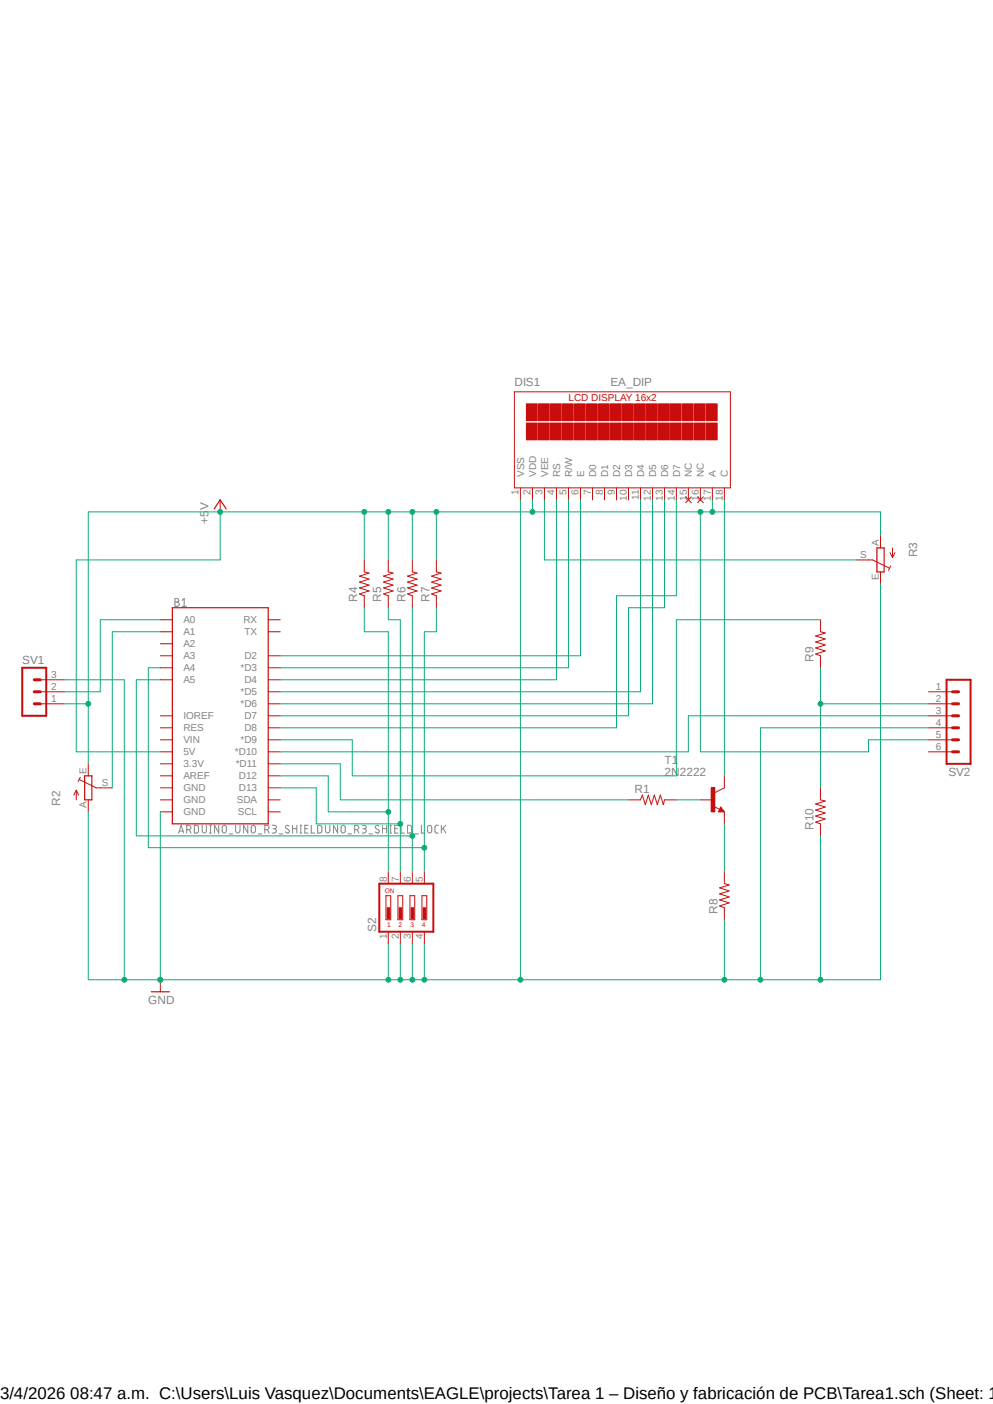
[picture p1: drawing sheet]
<svg xmlns="http://www.w3.org/2000/svg" width="210mm" height="297mm" viewBox="0 0 210 297" stroke-linecap="round" stroke-linejoin="round" font-family="sans-serif">
<path d="M4 79l201.9 134M205.9 79l-201.9 134" fill="none" stroke="#fff" stroke-width=".21"/>
<g fill="none" stroke="#808080" stroke-width=".21">
<path d="M37 126.6h.5a.37 .37 0 0 1 .3 .3 .37 .37 0 0 1-.2 .4h-.1a.47 .47 0 0 1 .4 .5 .47 .47 0 0 1-.4 .5h-.5zM37 127.3h.5M38.5 128.3h.9M38.5 127l.4-.4v1.7M37.8 176.2l.5-1.6 .6 1.6M37.9 175.8h.8M39.5 175.5h.4a.47 .47 0 0 0 .5-.5 .47 .47 0 0 0-.5-.4h-.4v1.6M40 175.5l.4 .7M41.1 174.6l.7 .1a1.26 1.26 0 0 1 .2 1.3l-.5 .2h-.4zM42.8 174.6v1.2a.45 .45 0 0 0 .3 .4 .45 .45 0 0 0 .5-.2v-1.4M44.3 174.6h.4M44.3 176.2h.4"/>
<path d="M44.5 174.6v1.6M46.3 174.6v1.6l-.9-1.6v1.6M47.2 174.7a.44 .44 0 0 1 .7 .3v.8a.45 .45 0 0 1-.4 .4 .45 .45 0 0 1-.5-.2 1.26 1.26 0 0 1 .2-1.3zM48.5 176.4h.7M49.8 174.6v1.2a.47 .47 0 0 0 .5 .4 .47 .47 0 0 0 .5-.4v-1.2M52.4 174.6v1.6l-.9-1.6v1.6M53.3 174.7a.44 .44 0 0 1 .7 .3v.8a.45 .45 0 0 1-.3 .4 .45 .45 0 0 1-.5-.2 1.26 1.26 0 0 1 .1-1.3zM54.6 176.4h.7M56 175.5h.4a.47 .47 0 0 0 .5-.5 .47 .47 0 0 0-.5-.4h-.4v1.6M56.6 175.5l.3 .7M57.6 174.6l.7 .1a.34 .34 0 0 1 0 .6h-.6M58 175.3a.47 .47 0 0 1 .5 .5 .47 .47 0 0 1-.5 .4h-.4"/>
<path d="M59.1 176.4h.7M61.1 174.8l-.2-.2a.37 .37 0 0 0-.5 .2 .37 .37 0 0 0 .1 .5l.5 .3a.37 .37 0 0 1 .2 .4 .37 .37 0 0 1-.3 .2l-.6-.2M61.9 175.3h.9M61.9 174.6v1.6M62.8 174.6v1.6M63.5 174.6h.3M63.5 176.2h.3M63.6 174.6v1.6M64.5 175.3h.5M65.2 174.6h-.7v1.6h.7M65.8 174.6v1.6h.7M67.2 174.6l.7 .1a1.26 1.26 0 0 1 .1 1.3l-.4 .2h-.4z"/>
<path d="M68.8 174.6v1.2a.47 .47 0 0 0 .5 .4 .47 .47 0 0 0 .5-.4v-1.2M71.4 174.6v1.6l-.9-1.6v1.6M72.2 174.8l.1-.1a.44 .44 0 0 1 .7 .3v.8a.45 .45 0 0 1-.3 .4 .45 .45 0 0 1-.5-.2zM73.6 176.4h.7M75 175.5h.5a.47 .47 0 0 0 .4-.5 .47 .47 0 0 0-.4-.4h-.5v1.6M75.6 175.5l.3 .7M76.6 174.6l.7 .1a.34 .34 0 0 1 0 .6h-.5M77 175.3a.47 .47 0 0 1 .5 .5 .47 .47 0 0 1-.5 .4h-.4M78.1 176.4h.7M80.1 174.8l-.2-.2a.37 .37 0 0 0-.5 .2 .37 .37 0 0 0 .1 .5l.6 .3a.37 .37 0 0 1 .1 .4 .37 .37 0 0 1-.3 .2l-.6-.2M80.9 175.3h.9M80.9 174.6v1.6"/>
<path d="M81.8 174.6v1.6M82.5 174.6h.3M82.5 176.2h.3M82.6 174.6v1.6M83.5 175.3h.5M84.2 174.6h-.7v1.6h.7M84.8 174.6v1.6h.8M86.2 174.6l.7 .1a1.26 1.26 0 0 1 .1 1.3l-.3 .2h-.5zM87.8 176.4h.7M89.1 174.6v1.6h.7M90.6 174.7a.44 .44 0 0 1 .7 .3v.8a.45 .45 0 0 1-.3 .4 .45 .45 0 0 1-.5-.2 1.26 1.26 0 0 1 .1-1.3zM92.7 174.6l-.5 .1-.2 .3v1l.2 .2h.5"/>
<path d="M93.3 174.6v1.6M93.7 175.2l.6 1M94.3 174.6l-1 1"/>
</g>
<path d="M36.4 128.6h20.3v45.7h-20.3z" fill="none" stroke="#c90d0c" stroke-width=".25"/>
<g fill="none" stroke="#c90d0c" stroke-width=".21">
<path d="M33.9 131.1h2.5M33.9 133.6h2.5M33.9 138.7h2.5M33.9 136.2h2.5M56.7 131.1h2.6M56.7 133.6h2.6M56.7 138.7h2.6M33.9 141.3h2.5M33.9 143.8h2.5M33.9 151.4h2.5M33.9 154h2.5M33.9 156.5h2.5"/>
<path d="M33.9 159h2.5M56.7 141.3h2.6M56.7 143.8h2.6M56.7 146.3h2.6M56.7 148.9h2.6M56.7 151.4h2.6M56.7 154h2.6M56.7 156.5h2.6M56.7 159h2.6M33.9 161.6h2.5M33.9 164.1h2.5M33.9 166.7h2.5"/>
<path d="M33.9 169.2h2.5M33.9 171.7h2.5M56.7 161.6h2.6M56.7 164.1h2.6M56.7 166.7h2.6M56.7 169.2h2.6M56.7 171.7h2.6M81.6 189.5h1v5.1h-1zM84.2 189.5h1v5.1h-1zM86.7 189.5h1v5.1h-1zM89.2 189.5h1.1v5.1h-1.1z"/>
</g>
<path d="M80.2 186.9h11.5v10.2h-11.5z" fill="none" stroke="#c90d0c" stroke-width=".42"/>
<path d="M81.9 192h.5v2.3h-.5z" fill-rule="evenodd" fill="#c90d0c"/>
<path d="M81.9 192h.5v2.3h-.5z" fill="none" stroke="#c90d0c" stroke-width=".21"/>
<path d="M84.4 192h.5v2.3h-.5z" fill-rule="evenodd" fill="#c90d0c"/>
<path d="M84.4 192h.5v2.3h-.5z" fill="none" stroke="#c90d0c" stroke-width=".21"/>
<path d="M87 192h.5v2.3h-.5z" fill-rule="evenodd" fill="#c90d0c"/>
<path d="M87 192h.5v2.3h-.5z" fill="none" stroke="#c90d0c" stroke-width=".21"/>
<path d="M89.5 192h.5v2.3h-.5z" fill-rule="evenodd" fill="#c90d0c"/>
<g fill="none" stroke="#c90d0c" stroke-width=".21">
<path d="M108.8 82.9h45.7v20.3h-45.7zM8.5 148.9h5.1M8.5 146.3h5.1M8.5 143.8h5.1M196.4 148.9h5.1M196.4 146.3h5.1M196.4 151.4h5.1M196.4 154h5.1M196.4 156.5h5.1M196.4 159h5.1M82.1 184.4v2.5M82.1 197.1v2.5"/>
<path d="M84.7 184.4v2.5M84.7 197.1v2.5M87.2 184.4v2.5M87.2 197.1v2.5M89.5 192h.5v2.3h-.5zM89.7 184.4v2.5M89.7 197.1v2.5"/>
</g>
<path d="M4.7 141.3h5.1v10.1h-5.1zM200.2 143.8h5.1v17.8h-5.1z" fill="none" stroke="#c90d0c" stroke-width=".42"/>
<path d="M7.2 143.8h1.3M7.2 146.3h1.3M7.2 148.9h1.3M201.5 146.3h1.2M201.5 148.9h1.2M201.5 151.4h1.2M201.5 156.5h1.2M201.5 154h1.2M201.5 159h1.2" fill="none" stroke="#c90d0c" stroke-width=".64"/>
<path d="M111.3 85.4h2.3v3.6h-2.3z" fill-rule="evenodd" fill="#c90d0c"/>
<path d="M111.3 85.4h2.3v3.6h-2.3z" fill="none" stroke="#c90d0c" stroke-width=".21"/>
<path d="M111.3 89.5h2.3v3.5h-2.3z" fill-rule="evenodd" fill="#c90d0c"/>
<path d="M111.3 89.5h2.3v3.5h-2.3z" fill="none" stroke="#c90d0c" stroke-width=".21"/>
<path d="M113.9 85.4h2.3v3.6h-2.3z" fill-rule="evenodd" fill="#c90d0c"/>
<path d="M113.9 85.4h2.3v3.6h-2.3z" fill="none" stroke="#c90d0c" stroke-width=".21"/>
<path d="M113.9 89.5h2.3v3.5h-2.3z" fill-rule="evenodd" fill="#c90d0c"/>
<path d="M113.9 89.5h2.3v3.5h-2.3z" fill="none" stroke="#c90d0c" stroke-width=".21"/>
<path d="M116.4 85.4h2.3v3.6h-2.3z" fill-rule="evenodd" fill="#c90d0c"/>
<path d="M116.4 85.4h2.3v3.6h-2.3z" fill="none" stroke="#c90d0c" stroke-width=".21"/>
<path d="M116.4 89.5h2.3v3.5h-2.3z" fill-rule="evenodd" fill="#c90d0c"/>
<path d="M116.4 89.5h2.3v3.5h-2.3z" fill="none" stroke="#c90d0c" stroke-width=".21"/>
<path d="M119 85.4h2.2v3.6h-2.2z" fill-rule="evenodd" fill="#c90d0c"/>
<path d="M119 85.4h2.2v3.6h-2.2z" fill="none" stroke="#c90d0c" stroke-width=".21"/>
<path d="M119 89.5h2.2v3.5h-2.2z" fill-rule="evenodd" fill="#c90d0c"/>
<path d="M119 89.5h2.2v3.5h-2.2z" fill="none" stroke="#c90d0c" stroke-width=".21"/>
<path d="M121.5 85.4h2.3v3.6h-2.3z" fill-rule="evenodd" fill="#c90d0c"/>
<path d="M121.5 85.4h2.3v3.6h-2.3z" fill="none" stroke="#c90d0c" stroke-width=".21"/>
<path d="M121.5 89.5h2.3v3.5h-2.3z" fill-rule="evenodd" fill="#c90d0c"/>
<path d="M121.5 89.5h2.3v3.5h-2.3z" fill="none" stroke="#c90d0c" stroke-width=".21"/>
<path d="M124 85.4h2.3v3.6h-2.3z" fill-rule="evenodd" fill="#c90d0c"/>
<path d="M124 85.4h2.3v3.6h-2.3z" fill="none" stroke="#c90d0c" stroke-width=".21"/>
<path d="M124 89.5h2.3v3.5h-2.3z" fill-rule="evenodd" fill="#c90d0c"/>
<path d="M124 89.5h2.3v3.5h-2.3z" fill="none" stroke="#c90d0c" stroke-width=".21"/>
<path d="M126.6 85.4h2.3v3.6h-2.3z" fill-rule="evenodd" fill="#c90d0c"/>
<path d="M126.6 85.4h2.3v3.6h-2.3z" fill="none" stroke="#c90d0c" stroke-width=".21"/>
<path d="M126.6 89.5h2.3v3.5h-2.3z" fill-rule="evenodd" fill="#c90d0c"/>
<path d="M126.6 89.5h2.3v3.5h-2.3z" fill="none" stroke="#c90d0c" stroke-width=".21"/>
<path d="M129.1 85.4h2.3v3.6h-2.3z" fill-rule="evenodd" fill="#c90d0c"/>
<path d="M129.1 85.4h2.3v3.6h-2.3z" fill="none" stroke="#c90d0c" stroke-width=".21"/>
<path d="M129.1 89.5h2.3v3.5h-2.3z" fill-rule="evenodd" fill="#c90d0c"/>
<path d="M129.1 89.5h2.3v3.5h-2.3z" fill="none" stroke="#c90d0c" stroke-width=".21"/>
<path d="M131.7 85.4h2.2v3.6h-2.2z" fill-rule="evenodd" fill="#c90d0c"/>
<path d="M131.7 85.4h2.2v3.6h-2.2z" fill="none" stroke="#c90d0c" stroke-width=".21"/>
<path d="M131.7 89.5h2.2v3.5h-2.2z" fill-rule="evenodd" fill="#c90d0c"/>
<path d="M131.7 89.5h2.2v3.5h-2.2z" fill="none" stroke="#c90d0c" stroke-width=".21"/>
<path d="M134.2 85.4h2.3v3.6h-2.3z" fill-rule="evenodd" fill="#c90d0c"/>
<path d="M134.2 85.4h2.3v3.6h-2.3z" fill="none" stroke="#c90d0c" stroke-width=".21"/>
<path d="M134.2 89.5h2.3v3.5h-2.3z" fill-rule="evenodd" fill="#c90d0c"/>
<path d="M134.2 89.5h2.3v3.5h-2.3z" fill="none" stroke="#c90d0c" stroke-width=".21"/>
<path d="M136.7 85.4h2.3v3.6h-2.3z" fill-rule="evenodd" fill="#c90d0c"/>
<path d="M136.7 85.4h2.3v3.6h-2.3z" fill="none" stroke="#c90d0c" stroke-width=".21"/>
<path d="M136.7 89.5h2.3v3.5h-2.3z" fill-rule="evenodd" fill="#c90d0c"/>
<path d="M136.7 89.5h2.3v3.5h-2.3z" fill="none" stroke="#c90d0c" stroke-width=".21"/>
<path d="M139.3 85.4h2.3v3.6h-2.3z" fill-rule="evenodd" fill="#c90d0c"/>
<path d="M139.3 85.4h2.3v3.6h-2.3z" fill="none" stroke="#c90d0c" stroke-width=".21"/>
<path d="M139.3 89.5h2.3v3.5h-2.3z" fill-rule="evenodd" fill="#c90d0c"/>
<path d="M139.3 89.5h2.3v3.5h-2.3z" fill="none" stroke="#c90d0c" stroke-width=".21"/>
<path d="M141.8 85.4h2.3v3.6h-2.3z" fill-rule="evenodd" fill="#c90d0c"/>
<path d="M141.8 85.4h2.3v3.6h-2.3z" fill="none" stroke="#c90d0c" stroke-width=".21"/>
<path d="M141.8 89.5h2.3v3.5h-2.3z" fill-rule="evenodd" fill="#c90d0c"/>
<path d="M141.8 89.5h2.3v3.5h-2.3z" fill="none" stroke="#c90d0c" stroke-width=".21"/>
<path d="M144.3 85.4h2.3v3.6h-2.3z" fill-rule="evenodd" fill="#c90d0c"/>
<path d="M144.3 85.4h2.3v3.6h-2.3z" fill="none" stroke="#c90d0c" stroke-width=".21"/>
<path d="M144.3 89.5h2.3v3.5h-2.3z" fill-rule="evenodd" fill="#c90d0c"/>
<path d="M144.3 89.5h2.3v3.5h-2.3z" fill="none" stroke="#c90d0c" stroke-width=".21"/>
<path d="M146.9 85.4h2.2v3.6h-2.2z" fill-rule="evenodd" fill="#c90d0c"/>
<path d="M146.9 85.4h2.2v3.6h-2.2z" fill="none" stroke="#c90d0c" stroke-width=".21"/>
<path d="M146.9 89.5h2.2v3.5h-2.2z" fill-rule="evenodd" fill="#c90d0c"/>
<path d="M146.9 89.5h2.2v3.5h-2.2z" fill="none" stroke="#c90d0c" stroke-width=".21"/>
<path d="M149.4 85.4h2.3v3.6h-2.3z" fill-rule="evenodd" fill="#c90d0c"/>
<path d="M149.4 85.4h2.3v3.6h-2.3z" fill="none" stroke="#c90d0c" stroke-width=".21"/>
<path d="M149.4 89.5h2.3v3.5h-2.3z" fill-rule="evenodd" fill="#c90d0c"/>
<g fill="none" stroke="#c90d0c" stroke-width=".21">
<path d="M149.4 89.5h2.3v3.5h-2.3zM110.1 103.2v2.5M112.6 103.2v2.5M115.1 103.2v2.5M117.7 103.2v2.5M120.2 103.2v2.5M122.8 103.2v2.5M125.3 103.2v2.5M127.8 103.2v2.5M130.4 103.2v2.5M132.9 103.2v2.5M135.5 103.2v2.5"/>
<path d="M138 103.2v2.5M140.5 103.2v2.5M143 103.2v2.5M145 105.1l1.2 1.2M145.6 103.2v2.5M146.2 105.1l-1.2 1.2M147.5 105.1l1.3 1.2M148.1 103.2v2.5M148.8 105.1l-1.3 1.2M150.7 103.2v2.5M153.2 103.2v2.5M132.9 169.2h2.6l.3-1 .7 2 .6-2 .7 2 .6-2 .6 2 .7-2 .6 2 .2-1h2.5"/>
<path d="M151 170.6l1.2 .6M152.4 170.7l.8 1h-1.3zM153.2 166.7l-2 1"/>
</g>
<path d="M152.4 171.2l.2 .3h-.4l.2-.5 .6 .6h-.8" fill="none" stroke="#c90d0c" stroke-width=".25"/>
<path d="M150.4 166.7h.8v5h-.8z" fill-rule="evenodd" fill="#c90d0c"/>
<g fill="none" stroke="#c90d0c" stroke-width=".21">
<path d="M46.6 105.7v2.6M77 118.4v2.6l1.1 .2-2.1 .7 2.1 .6-2.1 .6 2.1 .7-2.1 .6 2.1 .6-2.1 .6 1 .4v2.6M82.1 118.4v2.6l1 .2-2 .7 2 .6-2 .6 2 .7-2 .6 2 .6-2 .6 1 .4v2.6M87.2 118.4v2.6l1 .2-2 .7 2 .6-2 .6 2 .7-2 .6 2 .6-2 .6 1 .4v2.6M92.3 118.4v2.6l1 .2-2 .7 2 .6-2 .6 2 .7-2 .6 2 .6-2 .6 1 .4v2.6M181.1 118.4h3.5l3.5 1.8M186.2 113.4v2.5M188.3 116.9l.5 1M188.4 119.7l-.5 .9M188.8 115.9v2M189.3 116.9l-.5 1M173.5 131.1v2.5l1 .3-2 .6 2 .7-2 .6 2 .6-2 .7 2 .6-2 .6 1 .4v2.6"/>
<path d="M186.2 121v2.5M16.1 167.2v2M16.1 167.2l-.5 1M16.1 167.2l.5 1M16.8 164.9l3.5 1.8h3.4M17 164.4l-.5 1M18.7 161.6v2.5M18.7 169.2v2.5M148.1 169.2h2.6M150.4 166.7h.8v5h-.8zM153.2 164.1v2.6M153.2 171.7v2.6"/>
<path d="M173.5 166.7v2.5l1 .3-2 .6 2 .6-2 .7 2 .6-2 .6 2 .7-2 .6 1 .4v2.5M153.2 184.4v2.5l1 .3-2 .6 2 .7-2 .6 2 .6-2 .7 2 .6-2 .6 1 .4v2.6M33.9 207.3v2.5"/>
</g>
<path d="M45.3 107.7l1.3-2 1.2 2M185.5 115.9h1.5v5.1h-1.5zM17.9 164.1h1.5v5.1h-1.5zM32 209.8h3.8" fill="none" stroke="#c90d0c" stroke-width=".25"/>
<path d="M33.9 133.6h-10.2v33.1M33.9 131.1h-12.7v15.2h-7.6M13.6 143.8h12.7v63.5M18.7 171.7v35.6h15.2" fill="none" stroke="#0dab76" stroke-width=".21"/>
<circle cx="26.3" cy="207.3" r=".51" fill="#0dab76"/>
<g fill="none" stroke="#0dab76" stroke-width=".21">
<path d="M82.1 199.6v7.7h-48.2"/>
<circle cx="26.3" cy="207.3" r=".51"/>
</g>
<circle cx="33.9" cy="207.3" r=".51" fill="#0dab76"/>
<g fill="none" stroke="#0dab76" stroke-width=".21">
<path d="M84.7 199.6v7.7h-2.6"/>
<circle cx="33.9" cy="207.3" r=".51"/>
</g>
<circle cx="82.1" cy="207.3" r=".51" fill="#0dab76"/>
<g fill="none" stroke="#0dab76" stroke-width=".21">
<path d="M87.2 199.6v7.7h-2.5"/>
<circle cx="82.1" cy="207.3" r=".51"/>
</g>
<circle cx="84.7" cy="207.3" r=".51" fill="#0dab76"/>
<g fill="none" stroke="#0dab76" stroke-width=".21">
<path d="M89.7 199.6v7.7h-2.5"/>
<circle cx="84.7" cy="207.3" r=".51"/>
</g>
<circle cx="87.2" cy="207.3" r=".51" fill="#0dab76"/>
<g fill="none" stroke="#0dab76" stroke-width=".21">
<path d="M153.2 194.6v12.7h-63.5"/>
<circle cx="87.2" cy="207.3" r=".51"/>
</g>
<circle cx="89.7" cy="207.3" r=".51" fill="#0dab76"/>
<g fill="none" stroke="#0dab76" stroke-width=".21">
<path d="M173.5 176.8v30.5h-20.3"/>
<circle cx="89.7" cy="207.3" r=".51"/>
</g>
<circle cx="153.2" cy="207.3" r=".51" fill="#0dab76"/>
<g fill="none" stroke="#0dab76" stroke-width=".21">
<path d="M110.1 105.7v101.6"/>
<circle cx="153.2" cy="207.3" r=".51"/>
</g>
<circle cx="110.1" cy="207.3" r=".51" fill="#0dab76"/>
<g fill="none" stroke="#0dab76" stroke-width=".21">
<path d="M196.4 154h-35.6v53.3"/>
<circle cx="110.1" cy="207.3" r=".51"/>
</g>
<circle cx="160.8" cy="207.3" r=".51" fill="#0dab76"/>
<g fill="none" stroke="#0dab76" stroke-width=".21">
<path d="M173.5 207.3h12.7"/>
<circle cx="160.8" cy="207.3" r=".51"/>
</g>
<circle cx="173.5" cy="207.3" r=".51" fill="#0dab76"/>
<g fill="none" stroke="#0dab76" stroke-width=".21">
<path d="M186.2 123.5v83.8M33.9 171.7v35.6"/>
<circle cx="173.5" cy="207.3" r=".51"/>
</g>
<circle cx="33.9" cy="207.3" r=".51" fill="#0dab76"/>
<g fill="none" stroke="#0dab76" stroke-width=".21">
<path d="M46.6 108.3h-27.9v53.3M13.6 148.9h5.1"/>
<circle cx="33.9" cy="207.3" r=".51"/>
</g>
<circle cx="18.7" cy="148.9" r=".51" fill="#0dab76"/>
<g fill="none" stroke="#0dab76" stroke-width=".21">
<path d="M112.6 105.7v2.6h-66"/>
<circle cx="18.7" cy="148.9" r=".51"/>
</g>
<circle cx="46.6" cy="108.3" r=".51" fill="#0dab76"/>
<g fill="none" stroke="#0dab76" stroke-width=".21">
<path d="M150.7 105.7v2.6h-38.1"/>
<circle cx="46.6" cy="108.3" r=".51"/>
</g>
<circle cx="112.6" cy="108.3" r=".51" fill="#0dab76"/>
<g fill="none" stroke="#0dab76" stroke-width=".21">
<path d="M77 108.3v10.1"/>
<circle cx="112.6" cy="108.3" r=".51"/>
</g>
<circle cx="77" cy="108.3" r=".51" fill="#0dab76"/>
<g fill="none" stroke="#0dab76" stroke-width=".21">
<path d="M82.1 108.3v10.1"/>
<circle cx="77" cy="108.3" r=".51"/>
</g>
<circle cx="82.1" cy="108.3" r=".51" fill="#0dab76"/>
<g fill="none" stroke="#0dab76" stroke-width=".21">
<path d="M87.2 108.3v10.1"/>
<circle cx="82.1" cy="108.3" r=".51"/>
</g>
<circle cx="87.2" cy="108.3" r=".51" fill="#0dab76"/>
<g fill="none" stroke="#0dab76" stroke-width=".21">
<path d="M92.3 108.3v10.1"/>
<circle cx="87.2" cy="108.3" r=".51"/>
</g>
<circle cx="92.3" cy="108.3" r=".51" fill="#0dab76"/>
<g fill="none" stroke="#0dab76" stroke-width=".21">
<path d="M150.7 108.3h35.5"/>
<circle cx="92.3" cy="108.3" r=".51"/>
</g>
<circle cx="150.7" cy="108.3" r=".51" fill="#0dab76"/>
<g fill="none" stroke="#0dab76" stroke-width=".21">
<path d="M148.1 108.3v50.7h35.6v-2.5h12.7M186.2 108.3v5.1"/>
<circle cx="150.7" cy="108.3" r=".51"/>
</g>
<circle cx="148.1" cy="108.3" r=".51" fill="#0dab76"/>
<g fill="none" stroke="#0dab76" stroke-width=".21">
<path d="M46.6 108.3v10.1h-30.5v40.6h17.8M77 128.6v5h5.1v50.8M59.3 164.1h10.1v7.6h12.7"/>
<circle cx="148.1" cy="108.3" r=".51"/>
</g>
<circle cx="82.1" cy="171.7" r=".51" fill="#0dab76"/>
<g fill="none" stroke="#0dab76" stroke-width=".21">
<path d="M82.1 128.6v2.5h2.6v53.3M59.3 166.7h7.6v7.6h17.8"/>
<circle cx="82.1" cy="171.7" r=".51"/>
</g>
<circle cx="84.7" cy="174.3" r=".51" fill="#0dab76"/>
<g fill="none" stroke="#0dab76" stroke-width=".21">
<path d="M87.2 128.6v55.8M28.8 143.8v33h58.4"/>
<circle cx="84.7" cy="174.3" r=".51"/>
</g>
<circle cx="87.2" cy="176.8" r=".51" fill="#0dab76"/>
<g fill="none" stroke="#0dab76" stroke-width=".21">
<path d="M92.3 128.6v5h-2.6v50.8M28.8 143.8h5.1M31.4 179.3h58.3"/>
<circle cx="87.2" cy="176.8" r=".51"/>
</g>
<circle cx="89.7" cy="179.3" r=".51" fill="#0dab76"/>
<g fill="none" stroke="#0dab76" stroke-width=".21">
<path d="M153.2 105.7v58.4M33.9 141.3h-2.5v38M173.5 141.3v25.4M173.5 148.9h22.9M143 169.2h5.1M153.2 174.3v10.1"/>
<circle cx="89.7" cy="179.3" r=".51"/>
</g>
<circle cx="173.5" cy="148.9" r=".51" fill="#0dab76"/>
<g fill="none" stroke="#0dab76" stroke-width=".21">
<path d="M115.1 105.7v12.7h66M117.7 105.7v38.1h-58.4M120.2 105.7v35.6h-60.9M122.8 105.7v33h-63.5M135.5 105.7v40.6h-76.2M138 105.7v43.2h-78.7M140.5 105.7v22.9h-7.6v22.8h-73.6M143 105.7v20.3h-12.6v28h-71.1M173.5 131.1h-30.5v33h-68.5v-7.6h-15.2M196.4 151.4h-50.8v7.6h-86.3M59.3 161.6h12.7v7.6h60.9"/>
<circle cx="173.5" cy="148.9" r=".51"/>
</g>
<text font-size="3.6" x="0" y="296">3/4/2026 08:47 a.m. C:\Users\Luis Vasquez\Documents\EAGLE\projects\Tarea 1 – Diseño y fabricación de PCB\Tarea1.sch (Sheet: 1</text>
<g font-size="2.5" fill="#808080">
<text x="108.8" y="81.6">DIS1</text>
<text x="129.1" y="81.6">EA_DIP</text>
<text x="44.1" y="110.8" transform="rotate(-90 44.1 110.8)">+5V</text>
<text x="194" y="117.9" transform="rotate(-90 194 117.9)">R3</text>
<text x="75.6" y="127.3" transform="rotate(-90 75.6 127.3)">R4</text>
<text x="80.6" y="127.3" transform="rotate(-90 80.6 127.3)">R5</text>
<text x="85.7" y="127.3" transform="rotate(-90 85.7 127.3)">R6</text>
<text x="90.8" y="127.3" transform="rotate(-90 90.8 127.3)">R7</text>
<text x="4.7" y="140.5">SV1</text>
<text x="172" y="140" transform="rotate(-90 172 140)">R9</text>
<text x="140.5" y="161.6">T1</text>
<text x="134.2" y="167.7">R1</text>
<text x="140.5" y="164.1">2N2222</text>
<text x="200.6" y="164.1">SV2</text>
<text x="12.7" y="170.5" transform="rotate(-90 12.7 170.5)">R2</text>
<text x="172" y="175.6" transform="rotate(-90 172 175.6)">R10</text>
<text x="79.6" y="197.1" transform="rotate(-90 79.6 197.1)">S2</text>
<text x="151.7" y="193.3" transform="rotate(-90 151.7 193.3)">R8</text>
<text x="31.4" y="212.3">GND</text>
</g>
<text font-size="2.1" fill="#c90d0c" x="120.2" y="84.9">LCD DISPLAY 16x2</text>
<g font-size="2.1" fill="#808080">
<text x="110.8" y="100.9" transform="rotate(-90 110.8 100.9)">VSS</text>
<text x="113.4" y="100.9" transform="rotate(-90 113.4 100.9)">VDD</text>
<text x="115.9" y="100.9" transform="rotate(-90 115.9 100.9)">VEE</text>
<text x="118.4" y="100.9" transform="rotate(-90 118.4 100.9)">RS</text>
<text x="121" y="100.9" transform="rotate(-90 121 100.9)">R/W</text>
<text x="123.5" y="100.9" transform="rotate(-90 123.5 100.9)">E</text>
<text x="126.1" y="100.9" transform="rotate(-90 126.1 100.9)">D0</text>
<text x="128.6" y="100.9" transform="rotate(-90 128.6 100.9)">D1</text>
<text x="131.1" y="100.9" transform="rotate(-90 131.1 100.9)">D2</text>
<text x="133.7" y="100.9" transform="rotate(-90 133.7 100.9)">D3</text>
<text x="136.2" y="100.9" transform="rotate(-90 136.2 100.9)">D4</text>
<text x="138.8" y="100.9" transform="rotate(-90 138.8 100.9)">D5</text>
<text x="141.3" y="100.9" transform="rotate(-90 141.3 100.9)">D6</text>
<text x="143.8" y="100.9" transform="rotate(-90 143.8 100.9)">D7</text>
<text x="146.3" y="100.9" transform="rotate(-90 146.3 100.9)">NC</text>
<text x="148.9" y="100.9" transform="rotate(-90 148.9 100.9)">NC</text>
<text x="151.4" y="100.9" transform="rotate(-90 151.4 100.9)">A</text>
<text x="154" y="100.9" transform="rotate(-90 154 100.9)">C</text>
<text x="109.7" y="104.7" transform="rotate(-90 109.7 104.7)">1</text>
<text x="112.2" y="104.7" transform="rotate(-90 112.2 104.7)">2</text>
<text x="114.8" y="104.7" transform="rotate(-90 114.8 104.7)">3</text>
<text x="117.3" y="104.7" transform="rotate(-90 117.3 104.7)">4</text>
<text x="119.8" y="104.7" transform="rotate(-90 119.8 104.7)">5</text>
<text x="122.4" y="104.7" transform="rotate(-90 122.4 104.7)">6</text>
<text x="124.9" y="104.7" transform="rotate(-90 124.9 104.7)">7</text>
<text x="127.5" y="104.7" transform="rotate(-90 127.5 104.7)">8</text>
<text x="130" y="104.7" transform="rotate(-90 130 104.7)">9</text>
<text x="132.5" y="105.9" transform="rotate(-90 132.5 105.9)">10</text>
<text x="135.1" y="105.7" transform="rotate(-90 135.1 105.7)">11</text>
<text x="137.6" y="105.9" transform="rotate(-90 137.6 105.9)">12</text>
<text x="140.2" y="105.9" transform="rotate(-90 140.2 105.9)">13</text>
<text x="142.7" y="105.9" transform="rotate(-90 142.7 105.9)">14</text>
<text x="145.2" y="105.9" transform="rotate(-90 145.2 105.9)">15</text>
<text x="147.8" y="105.9" transform="rotate(-90 147.8 105.9)">16</text>
<text x="150.3" y="105.9" transform="rotate(-90 150.3 105.9)">17</text>
<text x="152.9" y="105.9" transform="rotate(-90 152.9 105.9)">18</text>
<text x="181.9" y="118.1">S</text>
<text x="185.9" y="115.5" transform="rotate(-90 185.9 115.5)">A</text>
<text x="185.9" y="122.7" transform="rotate(-90 185.9 122.7)">E</text>
<text x="38.8" y="131.9">A0</text>
<text x="51.5" y="131.9">RX</text>
<text x="38.8" y="134.4">A1</text>
<text x="38.8" y="136.9">A2</text>
<text x="51.7" y="134.4">TX</text>
<text x="10.8" y="143.5">3</text>
<text x="38.8" y="139.5">A3</text>
<text x="38.8" y="142">A4</text>
<text x="50.9" y="142">*D3</text>
<text x="51.7" y="139.5">D2</text>
<text x="10.8" y="148.5">1</text>
<text x="10.8" y="146">2</text>
<text x="38.8" y="144.6">A5</text>
<text x="50.9" y="147.1">*D5</text>
<text x="50.9" y="149.6">*D6</text>
<text x="51.7" y="144.6">D4</text>
<text x="198" y="146">1</text>
<text x="198" y="148.5">2</text>
<text x="38.8" y="154.7">RES</text>
<text x="38.8" y="152.2">IOREF</text>
<text x="51.7" y="152.2">D7</text>
<text x="51.7" y="154.7">D8</text>
<text x="198" y="151.1">3</text>
<text x="198" y="153.6">4</text>
<text x="38.8" y="157.3">VIN</text>
<text x="38.8" y="159.8">5V</text>
<text x="49.7" y="159.8">*D10</text>
<text x="50.9" y="157.3">*D9</text>
<text x="198" y="156.2">5</text>
<text x="198" y="158.7">6</text>
<text x="18.3" y="163.7" transform="rotate(-90 18.3 163.7)">E</text>
<text x="21.5" y="166.3">S</text>
<text x="38.8" y="164.9">AREF</text>
<text x="38.8" y="167.4">GND</text>
<text x="38.8" y="162.3">3.3V</text>
<text x="49.9" y="162.3">*D11</text>
<text x="50.5" y="164.9">D12</text>
<text x="50.5" y="167.4">D13</text>
<text x="18.3" y="170.9" transform="rotate(-90 18.3 170.9)">A</text>
<text x="38.8" y="170">GND</text>
<text x="38.8" y="172.5">GND</text>
<text x="50.1" y="170">SDA</text>
<text x="50.3" y="172.5">SCL</text>
<text x="81.8" y="186.6" transform="rotate(-90 81.8 186.6)">8</text>
<text x="84.3" y="186.6" transform="rotate(-90 84.3 186.6)">7</text>
<text x="86.9" y="186.6" transform="rotate(-90 86.9 186.6)">6</text>
<text x="89.4" y="186.6" transform="rotate(-90 89.4 186.6)">5</text>
<text x="81.8" y="198.7" transform="rotate(-90 81.8 198.7)">1</text>
<text x="84.3" y="198.7" transform="rotate(-90 84.3 198.7)">2</text>
<text x="86.9" y="198.7" transform="rotate(-90 86.9 198.7)">3</text>
<text x="89.4" y="198.7" transform="rotate(-90 89.4 198.7)">4</text>
</g>
<g font-size="1.4" fill="#c90d0c">
<text x="81.4" y="189">ON</text>
<text x="81.9" y="196.1">1</text>
<text x="84.3" y="196.1">2</text>
<text x="86.8" y="196.1">3</text>
<text x="89.2" y="196.1">4</text>
</g>
</svg>
